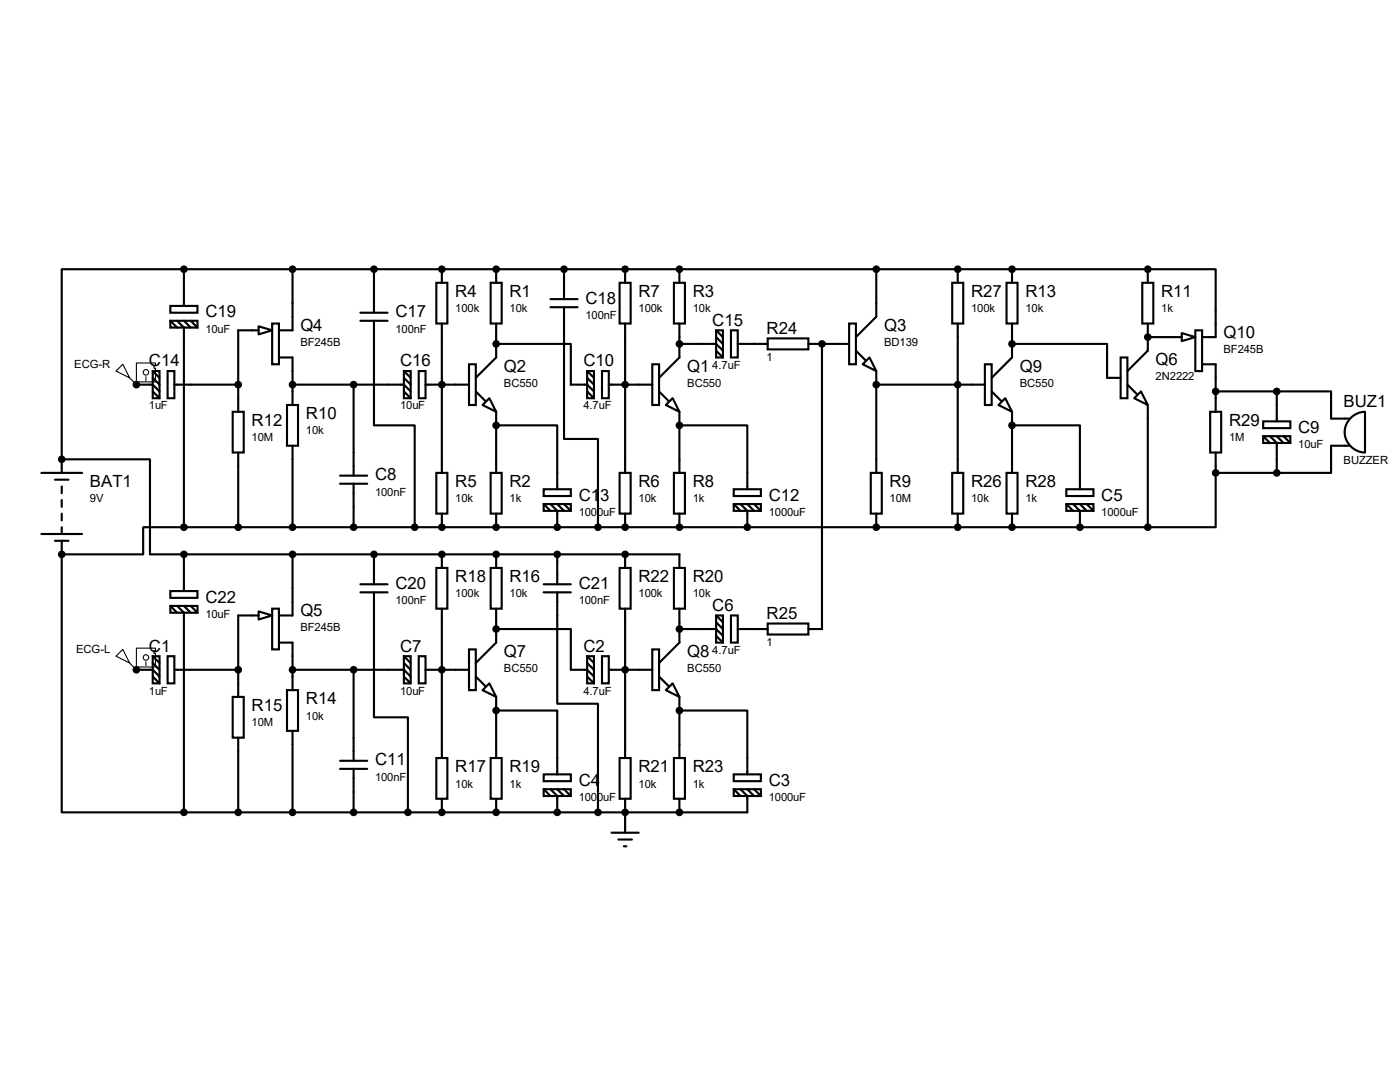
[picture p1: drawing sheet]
<svg xmlns="http://www.w3.org/2000/svg" width="279mm" height="216mm" viewBox="0 0 279 216" stroke-linecap="round" stroke-linejoin="round" font-family="sans-serif">
<g fill="none" stroke="#000" stroke-width=".42">
<path d="M36.7 53.7h-24.4v38M36.7 53.7h192.4M36.7 53.7v7.3M58.4 53.7v12.2h-2.7M74.6 53.7v8.7M87.1 56.4h2.2v8.2h-2.2zM88.2 53.7v2.7M97.9 56.4h2.2v8.2h-2.2zM99 53.7v2.7M109.9 59.7h5.4M112.6 53.7v6M123.7 56.4h2.2v8.2h-2.2z"/>
<path d="M124.8 53.7v2.7M134.5 56.4h2.2v8.2h-2.2zM135.6 53.7v2.7M174.9 53.7v9.5l-4.1 4.1M190 56.4h2.2v8.2h-2.2zM191.1 53.7v2.7M200.9 56.4h2.2v8.2h-2.2zM202 53.7v2.7M228 56.4h2.2v8.2h-2.2zM229.1 53.7h13.5v13.6h-2.7M229.1 53.7v2.7M27.2 76.8h3.3l1.3 1.3"/>
<path d="M30.5 74h1.3v5.5h-1.3zM30.5 74l1.3 1.4M30.5 75.4l1.3 1.4M30.5 78.1l1.3 1.4M33.4 74h1.4v5.5h-1.4zM34 61h5.4v1.4h-5.4zM34 64h5.4v1.4h-5.4zM34 64l1.3 1.4M34.8 76.8h12.7M35.3 64l1.4 1.4v39.8M36.7 64l1.4 1.4M38.1 64l1.3 1.4"/>
<path d="M51.6 65.1l2.7 .8-2.7 .8zM51.6 65.9h-4.1v16.3M54.3 64.6h1.4v8.1h-1.4zM55.7 71.3h2.7v9.5M58.4 76.8h22.2l1.4 1.3M70.6 76.8v18.1M71.9 64h5.4M71.9 62.4h5.4M74.6 64v20.9h8.2v20.3M80.6 74h1.4v5.5h-1.4zM80.6 74l1.4 1.4M80.6 75.4l1.4 1.4"/>
<path d="M80.6 78.1l1.4 1.4M83.6 74h1.3v5.5h-1.3zM84.9 76.8h8.7M88.2 64.6v29.8M93.6 72.7h1.4v8.1h-1.4zM95 78.1l1.9 1.9M99 68.6h14.9v8.2h3.3l1.3 1.3M99 64.6v6.7l-4 4.1M109.9 61.3h5.4M112.6 61.3v26.3h6.7v17.6M117.2 74h1.3v5.5h-1.3zM117.2 74l1.3 1.4"/>
<path d="M117.2 75.4l1.3 1.4M117.2 78.1l1.3 1.4M120.1 74h1.4v5.5h-1.4zM121.5 76.8h8.7M124.8 64.6v29.8M130.2 72.7h1.3v8.1h-1.3zM131.5 78.1l1.9 1.9M135.6 64.6v6.7l-4.1 4.1M135.6 68.6h7.3l1.4 1.4M142.9 65.9h1.4v5.4h-1.4zM142.9 65.9l1.4 1.4M142.9 67.3l1.4 1.3"/>
<path d="M142.9 70l1.4 1.3M145.9 65.9h1.3v5.4h-1.3zM147.2 68.6h6M153.2 67.5h8.1v2.2h-8.1zM161.3 68.6h8.2M164 68.6v56.9h-2.7M169.5 64.6h1.3v8.1h-1.3zM170.8 70l1.9 1.9M172.2 72.7l1.3-1.4 1.4 2.7zM174.9 74v20.4M174.9 76.8h21.7M191.1 64.6v29.8"/>
<path d="M196.6 72.7h1.3v8.1h-1.3zM197.9 78.1l1.9 1.9M202 68.6h18.9v6.8h2.7M202 64.6v6.7l-4.1 4.1M223.6 71.3h1.4v8.2h-1.4zM225 76.8l1.9 1.9M226.4 79.5l1.3-1.4 1.4 2.7zM229.1 67.3h6.7M229.1 64.6v5.4l-4.1 4M235.8 66.5l2.7 .8-2.7 .8zM238.5 65.9h1.4v8.1h-1.4zM239.9 72.7h2.7v9.5"/>
<path d="M242.6 78.1h12.2M254.8 78.1h10.8v5.4h3.9M254.8 78.1v6M8.3 94.4h8.1M11 95.7h2.7M12.3 91.7h17.6v18.9h6.8M12.3 91.7v2.7M12.3 97.1v1.3M12.3 99.8v1.3M46.4 82.2h2.2v8.1h-2.2zM47.5 90.3v14.9M57.3 80.8h2.2v8.1h-2.2z"/>
<path d="M58.4 88.9v16.3M67.9 96.5h5.4M67.9 94.9h5.4M70.6 96.5v8.7M87.1 94.4h2.2v8.1h-2.2zM96.3 80.8l1.4-1.3 1.3 2.7zM97.9 94.4h2.2v8.1h-2.2zM99 84.9h12.2v12.7M99 82.2v12.2M108.5 97.6h5.4v1.4h-5.4zM123.7 94.4h2.2v8.1h-2.2zM132.9 80.8l1.3-1.3 1.4 2.7z"/>
<path d="M134.5 94.4h2.2v8.1h-2.2zM135.6 84.9h13.5v12.7M135.6 82.2v12.2M146.4 97.6h5.4v1.4h-5.4zM173.8 94.4h2.2v8.1h-2.2zM190 94.4h2.2v8.1h-2.2zM199.3 80.8l1.3-1.3 1.4 2.7zM200.9 94.4h2.2v8.1h-2.2zM202 84.9h13.5v12.7M202 82.2v12.2M212.8 97.6h5.4v1.4h-5.4zM229.1 80.8v24.4"/>
<path d="M241.5 82.2h2.2v8.1h-2.2zM242.6 94.4v10.8h-13.5M242.6 90.3v4.1M242.6 94.4h12.2M252.1 84.1h5.4v1.3h-5.4zM252.1 87h5.4v1.4h-5.4zM252.1 87l1.3 1.4M253.4 87l1.4 1.4v6M254.8 87l1.4 1.4M256.2 87l1.3 1.4M269.5 88.9h-3.9v5.5h-10.8M269.6 83.4a4.1 4.1 0 0 1 2.8-1.2v8.1a4 4 0 0 1-3.7-2.5 4 4 0 0 1 .9-4.4z"/>
<path d="M8.3 106.6h8.1M11 107.9h2.7M12.3 110.6v51.5h24.4M12.3 102.5v1.3M12.3 105.2v1.4M12.3 107.9v2.7M34 117.9h5.4v1.4h-5.4zM36.7 105.2h-8.1v5.4h-16.3M36.7 110.6h98.9v2.7M36.7 105.2h192.4M36.7 110.6v7.3M58.4 110.6v12.2h-2.7"/>
<path d="M71.9 118.2h5.4M71.9 116.6h5.4M74.6 118.2v24.9h6.8v19M74.6 110.6v6M87.1 113.3h2.2v8.2h-2.2zM88.2 102.5v2.7M88.2 110.6v2.7M97.9 113.3h2.2v8.2h-2.2zM99 102.5v2.7M99 110.6v2.7M108.5 100.6h5.4v1.3h-5.4zM108.5 100.6l1.4 1.3"/>
<path d="M108.5 118.2h5.4M108.5 116.6h5.4M109.9 100.6l1.3 1.3v3.3M111.2 118.2v22.2h8.1v21.7M111.2 110.6v6M111.2 100.6l1.4 1.3M112.6 100.6l1.3 1.3M123.7 113.3h2.2v8.2h-2.2zM124.8 102.5v2.7M124.8 110.6v2.7M134.5 113.3h2.2v8.2h-2.2zM135.6 102.5v2.7"/>
<path d="M146.4 100.6h5.4v1.3h-5.4zM146.4 100.6l1.4 1.3M147.8 100.6l1.3 1.3v3.3M149.1 100.6l1.4 1.3M150.5 100.6l1.3 1.3M174.9 102.5v2.7M191.1 102.5v2.7M202 102.5v2.7M212.8 100.6h5.4v1.3h-5.4zM212.8 100.6l1.4 1.3M214.2 100.6l1.3 1.3v3.3M215.5 100.6l1.4 1.3"/>
<path d="M216.9 100.6l1.3 1.3M27.2 133.6h3.3l1.3 1.4M30.5 130.9h1.3v5.5h-1.3zM30.5 130.9l1.3 1.4M30.5 132.3l1.3 1.3M30.5 135l1.3 1.4M33.4 130.9h1.4v5.5h-1.4zM34 120.9h5.4v1.4h-5.4zM34 120.9l1.3 1.4M34.8 133.6h12.7M35.3 120.9l1.4 1.4v39.8M36.7 120.9l1.4 1.4"/>
<path d="M38.1 120.9l1.3 1.4M46.4 139.1h2.2v8.1h-2.2zM51.6 122l2.7 .8-2.7 .8zM51.6 122.8h-4.1v16.3M54.3 121.5h1.4v8.1h-1.4zM55.7 128.2h2.7v9.5M57.3 137.7h2.2v8.1h-2.2zM58.4 133.6h22.2l1.4 1.4M70.6 133.6v18.2M80.6 130.9h1.4v5.5h-1.4zM80.6 130.9l1.4 1.4M80.6 132.3l1.4 1.3"/>
<path d="M80.6 135l1.4 1.4M83.6 130.9h1.3v5.5h-1.3zM84.9 133.6h8.7M88.2 121.5v29.8M93.6 129.6h1.4v8.1h-1.4zM95 135l1.9 1.9M96.3 137.7l1.4-1.3 1.3 2.7zM99 125.5h14.9v8.1h3.3l1.3 1.4M99 121.5v6.7l-4 4.1M99 139.1v12.2M117.2 130.9h1.3v5.5h-1.3zM117.2 130.9l1.3 1.4"/>
<path d="M117.2 132.3l1.3 1.3M117.2 135l1.3 1.4M120.1 130.9h1.4v5.5h-1.4zM121.5 133.6h8.7M124.8 121.5v29.8M130.2 129.6h1.3v8.1h-1.3zM131.5 135l1.9 1.9M132.9 137.7l1.3-1.3 1.4 2.7zM135.6 121.5v6.7l-4.1 4.1M135.6 139.1v12.2M135.6 125.5h7.3l1.4 1.4M142.9 122.8h1.4v5.4h-1.4z"/>
<path d="M142.9 122.8l1.4 1.4M142.9 124.2l1.4 1.3M142.9 126.9l1.4 1.3M145.9 122.8h1.3v5.4h-1.3zM147.2 125.5h6M153.2 124.4h8.1v2.2h-8.1zM47.5 147.2v14.9M58.4 145.8v16.3M67.9 153.4h5.4M67.9 151.8h5.4M70.6 153.4v8.7M87.1 151.3h2.2v8.1h-2.2z"/>
<path d="M88.2 159.4v2.7M97.9 151.3h2.2v8.1h-2.2zM99 141.8h12.2v12.7M99 159.4v2.7M108.5 154.5h5.4v1.4h-5.4zM108.5 157.5h5.4v1.3h-5.4zM108.5 157.5l1.4 1.3M109.9 157.5l1.3 1.3v3.3M111.2 157.5l1.4 1.3M112.6 157.5l1.3 1.3M123.7 151.3h2.2v8.1h-2.2zM124.8 159.4v6.8"/>
<path d="M134.5 151.3h2.2v8.1h-2.2zM135.6 141.8h13.5v12.7M135.6 159.4v2.7M146.4 154.5h5.4v1.4h-5.4zM146.4 157.5h5.4v1.3h-5.4zM146.4 157.5l1.4 1.3M147.8 157.5l1.3 1.3v3.3h-112.4M149.1 157.5l1.4 1.3M150.5 157.5l1.3 1.3M122 166.2h5.5M123.4 167.5h2.7M124.5 168.9h.5"/>
</g>
<g fill="#000">
<circle cx="88.2" cy="53.7" r=".21"/>
<circle cx="99" cy="53.7" r=".21"/>
<circle cx="124.8" cy="53.7" r=".21"/>
<circle cx="135.6" cy="53.7" r=".21"/>
<circle cx="191.1" cy="53.7" r=".21"/>
<circle cx="202" cy="53.7" r=".21"/>
<circle cx="229.1" cy="53.7" r=".21"/>
<circle cx="27.2" cy="76.8" r=".21"/>
<circle cx="58.4" cy="76.8" r=".21"/>
<circle cx="88.2" cy="76.8" r=".21"/>
<circle cx="99" cy="68.6" r=".21"/>
<circle cx="124.8" cy="76.8" r=".21"/>
<circle cx="135.6" cy="68.6" r=".21"/>
<circle cx="150.5" cy="68.6" r=".21"/>
<circle cx="164" cy="68.6" r=".21"/>
<circle cx="174.9" cy="76.8" r=".21"/>
<circle cx="202" cy="68.6" r=".21"/>
<circle cx="229.1" cy="67.3" r=".21"/>
<circle cx="242.6" cy="78.1" r=".21"/>
<circle cx="12.3" cy="91.7" r=".21"/>
<circle cx="99" cy="84.9" r=".21"/>
<circle cx="135.6" cy="84.9" r=".21"/>
<circle cx="202" cy="84.9" r=".21"/>
<circle cx="12.3" cy="110.6" r=".21"/>
<circle cx="88.2" cy="105.2" r=".21"/>
<circle cx="88.2" cy="110.6" r=".21"/>
<circle cx="99" cy="105.2" r=".21"/>
<circle cx="99" cy="110.6" r=".21"/>
<circle cx="111.2" cy="105.2" r=".21"/>
<circle cx="124.8" cy="105.2" r=".21"/>
<circle cx="124.8" cy="110.6" r=".21"/>
<circle cx="135.6" cy="105.2" r=".21"/>
<circle cx="149.1" cy="105.2" r=".21"/>
<circle cx="174.9" cy="105.2" r=".21"/>
<circle cx="191.1" cy="105.2" r=".21"/>
<circle cx="202" cy="105.2" r=".21"/>
<circle cx="215.5" cy="105.2" r=".21"/>
<circle cx="27.2" cy="133.6" r=".21"/>
<circle cx="58.4" cy="133.6" r=".21"/>
<circle cx="88.2" cy="133.6" r=".21"/>
<circle cx="99" cy="125.5" r=".21"/>
<circle cx="124.8" cy="133.6" r=".21"/>
<circle cx="135.6" cy="125.5" r=".21"/>
<circle cx="150.5" cy="125.5" r=".21"/>
<circle cx="99" cy="141.8" r=".21"/>
<circle cx="135.6" cy="141.8" r=".21"/>
<circle cx="88.2" cy="162.1" r=".21"/>
<circle cx="99" cy="162.1" r=".21"/>
<circle cx="111.2" cy="162.1" r=".21"/>
<circle cx="124.8" cy="162.1" r=".21"/>
<circle cx="135.6" cy="162.1" r=".21"/>
</g>
<g fill="#000" stroke="#000" stroke-width=".42">
<circle cx="36.7" cy="53.7" r=".55"/>
<circle cx="58.4" cy="53.7" r=".55"/>
<circle cx="74.6" cy="53.7" r=".55"/>
<circle cx="88.2" cy="53.7" r=".55"/>
<circle cx="99" cy="53.7" r=".55"/>
<circle cx="112.6" cy="53.7" r=".55"/>
<circle cx="124.8" cy="53.7" r=".55"/>
<circle cx="135.6" cy="53.7" r=".55"/>
<circle cx="174.9" cy="53.7" r=".55"/>
<circle cx="191.1" cy="53.7" r=".55"/>
<circle cx="202" cy="53.7" r=".55"/>
<circle cx="229.1" cy="53.7" r=".55"/>
<circle cx="27.2" cy="76.8" r=".55"/>
<circle cx="47.5" cy="76.8" r=".55"/>
<circle cx="58.4" cy="76.8" r=".55"/>
<circle cx="70.6" cy="76.8" r=".55"/>
<circle cx="88.2" cy="76.8" r=".55"/>
<circle cx="99" cy="68.6" r=".55"/>
<circle cx="124.8" cy="76.8" r=".55"/>
<circle cx="135.6" cy="68.6" r=".55"/>
<circle cx="164" cy="68.6" r=".55"/>
<circle cx="174.9" cy="76.8" r=".55"/>
<circle cx="191.1" cy="76.8" r=".55"/>
<circle cx="202" cy="68.6" r=".55"/>
<circle cx="229.1" cy="67.3" r=".55"/>
<circle cx="242.6" cy="78.1" r=".55"/>
<circle cx="254.8" cy="78.1" r=".55"/>
<circle cx="12.3" cy="91.7" r=".55"/>
<circle cx="99" cy="84.9" r=".55"/>
<circle cx="135.6" cy="84.9" r=".55"/>
<circle cx="202" cy="84.9" r=".55"/>
<circle cx="242.6" cy="94.4" r=".55"/>
<circle cx="254.8" cy="94.4" r=".55"/>
<circle cx="12.3" cy="110.6" r=".55"/>
<circle cx="36.7" cy="110.6" r=".55"/>
<circle cx="36.7" cy="105.2" r=".55"/>
<circle cx="47.5" cy="105.2" r=".55"/>
<circle cx="58.4" cy="110.6" r=".55"/>
<circle cx="58.4" cy="105.2" r=".55"/>
<circle cx="70.6" cy="105.2" r=".55"/>
<circle cx="74.6" cy="110.6" r=".55"/>
<circle cx="82.8" cy="105.2" r=".55"/>
<circle cx="88.2" cy="105.2" r=".55"/>
<circle cx="88.2" cy="110.6" r=".55"/>
<circle cx="99" cy="110.6" r=".55"/>
<circle cx="99" cy="105.2" r=".55"/>
<circle cx="111.2" cy="110.6" r=".55"/>
<circle cx="111.2" cy="105.2" r=".55"/>
<circle cx="119.3" cy="105.2" r=".55"/>
<circle cx="124.8" cy="110.6" r=".55"/>
<circle cx="124.8" cy="105.2" r=".55"/>
<circle cx="135.6" cy="105.2" r=".55"/>
<circle cx="149.1" cy="105.2" r=".55"/>
<circle cx="174.9" cy="105.2" r=".55"/>
<circle cx="191.1" cy="105.2" r=".55"/>
<circle cx="202" cy="105.2" r=".55"/>
<circle cx="215.5" cy="105.2" r=".55"/>
<circle cx="229.1" cy="105.2" r=".55"/>
<circle cx="27.2" cy="133.6" r=".55"/>
<circle cx="47.5" cy="133.6" r=".55"/>
<circle cx="58.4" cy="133.6" r=".55"/>
<circle cx="70.6" cy="133.6" r=".55"/>
<circle cx="88.2" cy="133.6" r=".55"/>
<circle cx="99" cy="125.5" r=".55"/>
<circle cx="124.8" cy="133.6" r=".55"/>
<circle cx="135.6" cy="125.5" r=".55"/>
<circle cx="99" cy="141.8" r=".55"/>
<circle cx="135.6" cy="141.8" r=".55"/>
<circle cx="36.7" cy="162.1" r=".55"/>
<circle cx="47.5" cy="162.1" r=".55"/>
<circle cx="58.4" cy="162.1" r=".55"/>
<circle cx="70.6" cy="162.1" r=".55"/>
<circle cx="81.4" cy="162.1" r=".55"/>
<circle cx="88.2" cy="162.1" r=".55"/>
<circle cx="99" cy="162.1" r=".55"/>
<circle cx="111.2" cy="162.1" r=".55"/>
<circle cx="119.3" cy="162.1" r=".55"/>
<circle cx="124.8" cy="162.1" r=".55"/>
<circle cx="135.6" cy="162.1" r=".55"/>
</g>
<g fill="none" stroke="#000" stroke-width=".21">
<path d="M23.2 74l1.3-1.3 1.4 2.7zM25.9 75.4l1.3 1.4M27.2 72.4h3.8v.5h-.3v.6h.3v2.7h-3.8zM29.1 75.1v.8M23.2 130.9l1.3-1.3 1.4 2.7zM25.9 132.3l1.3 1.3M27.2 129.3h3.8v.5h-.3v.6h.3v2.7h-3.8zM29.1 132v.8"/>
<circle cx="29.1" cy="74.3" r=".55"/>
<circle cx="29.1" cy="131.2" r=".55"/>
</g>
<g font-size="3.4">
<text x="90.8" y="59.3">R4</text>
<text x="101.7" y="59.3">R1</text>
<text x="127.4" y="59.3">R7</text>
<text x="138.3" y="59.3">R3</text>
<text x="193.8" y="59.3">R27</text>
<text x="204.6" y="59.3">R13</text>
<text x="231.7" y="59.3">R11</text>
<text x="41" y="63.3">C19</text>
<text x="78.9" y="63.3">C17</text>
<text x="116.8" y="60.6">C18</text>
<text x="142.2" y="65">C15</text>
<text x="59.9" y="66">Q4</text>
<text x="153" y="66.6">R24</text>
<text x="176.4" y="66">Q3</text>
<text x="244.2" y="67.4">Q10</text>
<text x="29.7" y="73.1">C14</text>
<text x="79.8" y="73.1">C16</text>
<text x="100.6" y="74.2">Q2</text>
<text x="116.4" y="73.1">C10</text>
<text x="137.2" y="74.2">Q1</text>
<text x="203.5" y="74.2">Q9</text>
<text x="230.6" y="72.8">Q6</text>
<text x="61" y="83.7">R10</text>
<text x="268.1" y="81.2">BUZ1</text>
<text x="50.2" y="85">R12</text>
<text x="245.3" y="85">R29</text>
<text x="259.1" y="86.4">C9</text>
<text x="74.8" y="95.8">C8</text>
<text x="17.9" y="97.2">BAT1</text>
<text x="90.8" y="97.2">R5</text>
<text x="101.7" y="97.2">R2</text>
<text x="115.5" y="99.9">C13</text>
<text x="127.4" y="97.2">R6</text>
<text x="138.3" y="97.2">R8</text>
<text x="153.4" y="99.9">C12</text>
<text x="177.5" y="97.2">R9</text>
<text x="193.8" y="97.2">R26</text>
<text x="204.6" y="97.2">R28</text>
<text x="219.8" y="99.9">C5</text>
<text x="78.9" y="117.5">C20</text>
<text x="90.8" y="116.2">R18</text>
<text x="101.7" y="116.2">R16</text>
<text x="115.5" y="117.5">C21</text>
<text x="127.4" y="116.2">R22</text>
<text x="138.3" y="116.2">R20</text>
<text x="41" y="120.2">C22</text>
<text x="59.9" y="122.9">Q5</text>
<text x="142.2" y="121.9">C6</text>
<text x="153" y="123.5">R25</text>
<text x="29.7" y="130">C1</text>
<text x="79.8" y="130">C7</text>
<text x="100.6" y="131.1">Q7</text>
<text x="116.4" y="130">C2</text>
<text x="137.2" y="131.1">Q8</text>
<text x="50.2" y="141.9">R15</text>
<text x="61" y="140.5">R14</text>
<text x="74.8" y="152.7">C11</text>
<text x="90.8" y="154.1">R17</text>
<text x="101.7" y="154.1">R19</text>
<text x="127.4" y="154.1">R21</text>
<text x="138.3" y="154.1">R23</text>
<text x="115.5" y="156.8">C4</text>
<text x="153.4" y="156.8">C3</text>
</g>
<g font-size="2.2">
<text x="90.8" y="62.3">100k</text>
<text x="101.7" y="62.3">10k</text>
<text x="116.8" y="63.7">100nF</text>
<text x="127.4" y="62.3">100k</text>
<text x="138.3" y="62.3">10k</text>
<text x="193.8" y="62.3">100k</text>
<text x="204.6" y="62.3">10k</text>
<text x="231.7" y="62.3">1k</text>
<text x="41" y="66.4">10uF</text>
<text x="59.9" y="69.1">BF245B</text>
<text x="78.9" y="66.4">100nF</text>
<text x="153" y="72">1</text>
<text x="176.4" y="69.1">BD139</text>
<text x="244.2" y="70.4">BF245B</text>
<text x="14.8" y="73.4">ECG-R</text>
<text x="100.6" y="77.2">BC550</text>
<text x="137.2" y="77.2">BC550</text>
<text x="142.2" y="73.6">4.7uF</text>
<text x="203.5" y="77.2">BC550</text>
<text x="230.6" y="75.9">2N2222</text>
<text x="29.7" y="81.7">1uF</text>
<text x="79.8" y="81.7">10uF</text>
<text x="116.4" y="81.7">4.7uF</text>
<text x="50.2" y="88.1">10M</text>
<text x="61" y="86.7">10k</text>
<text x="245.3" y="88.1">1M</text>
<text x="259.1" y="89.4">10uF</text>
<text x="268.1" y="92.5">BUZZER</text>
<text x="17.9" y="100.2">9V</text>
<text x="74.8" y="98.9">100nF</text>
<text x="90.8" y="100.2">10k</text>
<text x="101.7" y="100.2">1k</text>
<text x="127.4" y="100.2">10k</text>
<text x="138.3" y="100.2">1k</text>
<text x="177.5" y="100.2">10M</text>
<text x="193.8" y="100.2">10k</text>
<text x="204.6" y="100.2">1k</text>
<text x="115.5" y="103">1000uF</text>
<text x="153.4" y="103">1000uF</text>
<text x="219.8" y="103">1000uF</text>
<text x="90.8" y="119.2">100k</text>
<text x="101.7" y="119.2">10k</text>
<text x="127.4" y="119.2">100k</text>
<text x="138.3" y="119.2">10k</text>
<text x="41" y="123.3">10uF</text>
<text x="59.9" y="126">BF245B</text>
<text x="78.9" y="120.6">100nF</text>
<text x="115.5" y="120.6">100nF</text>
<text x="15.2" y="130.3">ECG-L</text>
<text x="142.2" y="130.5">4.7uF</text>
<text x="153" y="128.9">1</text>
<text x="100.6" y="134.1">BC550</text>
<text x="137.2" y="134.1">BC550</text>
<text x="29.7" y="138.6">1uF</text>
<text x="61" y="143.6">10k</text>
<text x="79.8" y="138.6">10uF</text>
<text x="116.4" y="138.6">4.7uF</text>
<text x="50.2" y="144.9">10M</text>
<text x="74.8" y="155.8">100nF</text>
<text x="90.8" y="157.1">10k</text>
<text x="101.7" y="157.1">1k</text>
<text x="115.5" y="159.9">1000uF</text>
<text x="127.4" y="157.1">10k</text>
<text x="138.3" y="157.1">1k</text>
<text x="153.4" y="159.9">1000uF</text>
</g>
</svg>
